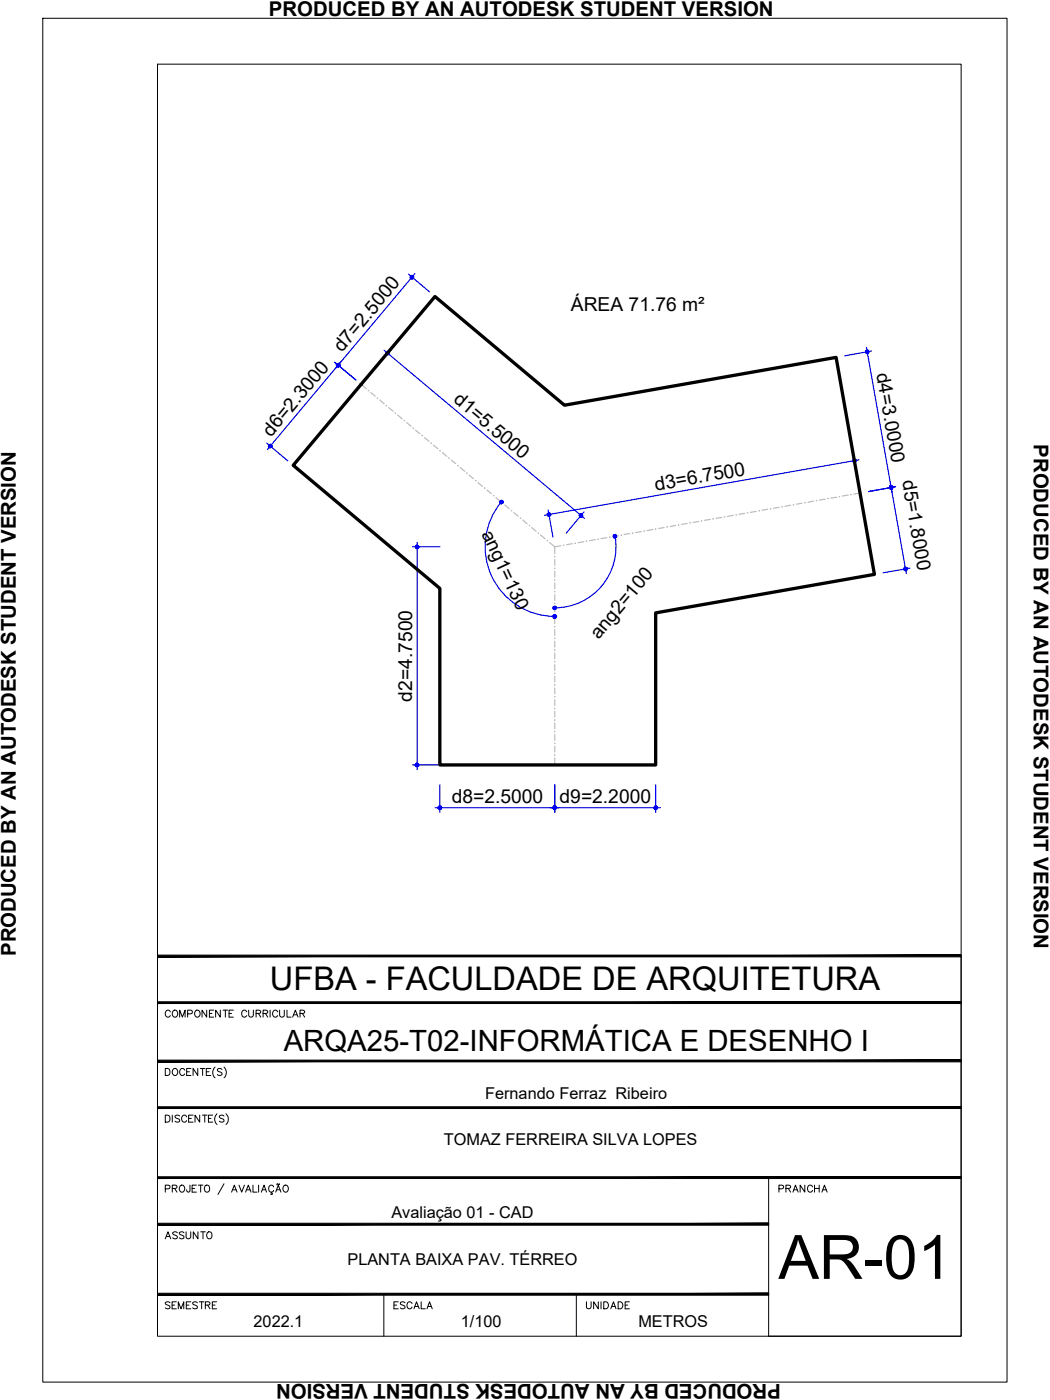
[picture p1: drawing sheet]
<svg xmlns="http://www.w3.org/2000/svg" width="229mm" height="305mm" viewBox="0 0 229 305" stroke-linecap="round" stroke-linejoin="round" font-family="sans-serif">
<!-- layer: ARQ_EIXO CINZA 04 -->
<g fill="none" stroke="#bababa" stroke-width=".25">
<path d="M78.6 83.7l1.2 .9M80.7 85.5l1 .8M82.7 87.1l1 .8M84.6 88.7l1 .8M86.6 90.3l.9 .9M88.5 92l1 .8M90.5 93.6l.9 .8M92.4 95.3l1 .8M94.4 96.9l.9 .8M96.3 98.5l1 .9M98.3 100.2l.9 .8M100.2 101.8l1 .8"/>
<path d="M102.1 103.4l1 .8M104.1 105.1l.9 .8M106 106.7l1 .8M107.9 108.3l1 .8M109.9 109.9l1 .8M111.8 111.6l1 .8M113.8 113.2l1 .8M115.7 114.9l1 .8M117.7 116.5l1 .8M119.6 118.1l1.2 .9M122.1 118.8l-1.3 .2v1.6M124.6 118.4l-1.2 .2"/>
<path d="M127.1 117.9l-1.2 .3M129.6 117.5l-1.2 .2M132.1 117.1l-1.2 .2M134.6 116.6l-1.3 .2M137.1 116.2l-1.3 .2M139.6 115.7l-1.2 .3M142.1 115.3l-1.2 .2M144.6 114.9l-1.2 .2M147.1 114.4l-1.2 .2M149.6 114l-1.2 .2M152.1 113.5l-1.2 .2M154.6 113.1l-1.2 .2"/>
<path d="M157.1 112.6l-1.2 .3M159.6 112.2l-1.2 .2M162.1 111.8l-1.2 .2M164.6 111.3l-1.2 .2M167.1 110.9l-1.2 .2M169.6 110.4l-1.2 .3M172.1 110l-1.2 .2M174.6 109.6l-1.2 .2M177.1 109.1l-1.2 .2M179.7 108.7l-1.3 .2M182.2 108.2l-1.3 .3M184.7 107.8l-1.3 .2"/>
<path d="M187.2 107.3l-1.3 .3M120.8 121.8v1.3M120.8 124.4v1.2M120.8 126.9v1.3M120.8 129.5v1.2M120.8 132v1.3M120.8 134.5v1.3M120.8 137.1v1.2M120.8 139.6v1.3M120.8 142.2v1.2M120.8 144.7v1.3M120.8 147.2v1.3"/>
<path d="M120.8 149.8v1.2M120.8 152.3v1.3M120.8 154.9v1.2M120.8 157.4v1.3M120.8 159.9v1.3M120.8 162.5v1.2M120.8 165v1.5"/>
</g>
<g fill="#bababa" stroke="#bababa" stroke-width=".22">
<path d="M120.7 154.2h.2z"/>
<path d="M120.7 151.7h.2z"/>
<path d="M120.7 149.1h.2z"/>
<path d="M120.7 133.9h.2z"/>
<path d="M125.1 118.3h.2z"/>
<path d="M142.7 115.2h.1z"/>
<path d="M147.7 114.3h.1z"/>
<path d="M150.2 113.8h.1z"/>
<path d="M152.7 113.4h.1z"/>
<path d="M155.2 113h.1z"/>
<path d="M157.6 112.5h.2z"/>
<path d="M160.2 112.1h.2z"/>
<path d="M162.7 111.6h.2z"/>
<path d="M165.2 111.2h.2z"/>
<path d="M167.7 110.8h.2z"/>
<path d="M170.2 110.3h.1z"/>
<path d="M177.8 108.9v.2z"/>
<path d="M180.2 108.5h.1z"/>
<path d="M185.2 107.7h.1z"/>
<path d="M119.1 117.6l.2 .1z"/>
<path d="M117.1 116.1h.2z"/>
<path d="M113.2 112.8h.2z"/>
<path d="M109.3 109.6h.2z"/>
<path d="M93.8 96.5h.1z"/>
<path d="M89.9 93.2h.1z"/>
<path d="M84 88.3h.2z"/>
<circle cx="120.8" cy="164.4" r=".07"/>
<circle cx="120.8" cy="161.8" r=".07"/>
<circle cx="120.8" cy="159.3" r=".07"/>
<circle cx="120.8" cy="156.7" r=".07"/>
<circle cx="120.8" cy="146.6" r=".07"/>
<circle cx="120.8" cy="144" r=".07"/>
<circle cx="120.8" cy="141.5" r=".07"/>
<circle cx="120.8" cy="139" r=".07"/>
<circle cx="120.8" cy="136.4" r=".07"/>
<circle cx="120.8" cy="131.3" r=".07"/>
<circle cx="120.8" cy="128.8" r=".07"/>
<circle cx="120.8" cy="126.3" r=".07"/>
<circle cx="120.8" cy="123.7" r=".07"/>
<circle cx="120.8" cy="121.2" r=".07"/>
<circle cx="122.7" cy="118.7" r=".07"/>
<circle cx="127.7" cy="117.8" r=".07"/>
<circle cx="130.2" cy="117.4" r=".07"/>
<circle cx="132.8" cy="116.9" r=".07"/>
<circle cx="135.3" cy="116.5" r=".07"/>
<circle cx="137.8" cy="116.1" r=".07"/>
<circle cx="140.3" cy="115.6" r=".07"/>
<circle cx="145.3" cy="114.7" r=".07"/>
<circle cx="172.8" cy="109.9" r=".07"/>
<circle cx="175.3" cy="109.4" r=".07"/>
<circle cx="182.8" cy="108.1" r=".07"/>
<circle cx="115.3" cy="114.4" r=".07"/>
<circle cx="111.4" cy="111.2" r=".07"/>
<circle cx="107.5" cy="107.9" r=".07"/>
<circle cx="105.5" cy="106.2" r=".07"/>
<circle cx="103.6" cy="104.6" r=".07"/>
<circle cx="101.7" cy="103" r=".07"/>
<circle cx="99.7" cy="101.4" r=".07"/>
<circle cx="97.8" cy="99.7" r=".07"/>
<circle cx="95.8" cy="98.1" r=".07"/>
<circle cx="91.9" cy="94.8" r=".07"/>
<circle cx="88" cy="91.6" r=".07"/>
<circle cx="86.1" cy="89.9" r=".07"/>
<circle cx="82.2" cy="86.7" r=".07"/>
<circle cx="80.2" cy="85" r=".07"/>
</g>
<!-- layer: COTA AZUL -->
<g fill="none" stroke="#00f" stroke-width=".25">
<path d="M88.9 59.7l4.6 3.8M90.3 59.6l-32.1 38.3M72.9 78.9l4.6 3.8M83.6 76.2l43.7 36.7M85 76.1l-3.8 4.6M188.6 75.6l8.7 49.2M189.8 76.4l-5.9 1.1M58.1 96.5l4.6 3.8M185.8 99.3l1.1 5.9M89.8 119h6M90.8 118.1v49.5M109.2 109.3a15.2 15.2 0 0 0-2.2 16.1 15.2 15.2 0 0 0 13.8 8.8"/>
<path d="M119.3 111l1.1 6M127.1 111.5l-3.8 4.6M133.9 116.7a13.3 13.3 0 0 1-13.1 15.6M187 100.1l-68.5 12.1M195 106l-5.9 1M198.1 123.7l-5.9 1M89.8 166.5h6M94.7 175.9h49.1M95.8 170.9v6M120.8 170.9v6M142.7 170.9v6"/>
</g>
<!-- layer: 0 -->
<g fill="#00f" stroke="#00f" stroke-width=".22">
<path d="M84.1 76.6l-.1 .2 .4 .1zM84 76.8l.4 .1-.4 .1zM84 77l.1 .2 .3-.3z"/>
<path d="M84.4 76.9l-.3 .3 .2 .1zM84.4 76.9l.1 .3-.2 .1zM84.4 76.9l.1 .3 .1-.1z"/>
<path d="M84.4 76.9l.2 .2 .1-.1zM84.4 76.9l.3-.1v.2zM84.6 76.6l-.2 .3 .3-.1z"/>
<path d="M84.4 76.5v.4l.2-.3zM84.2 76.5h.2v.4zM84.1 76.6l.3 .3-.2-.4z"/>
<path d="M126.5 112.2l.3 .3 .1-.2zM126.5 112.2l.3-.1 .1 .2zM126.7 111.9l-.2 .3 .3-.1z"/>
<path d="M126.6 111.8l-.1 .4 .2-.3zM126.4 111.9l.2-.1-.1 .4zM126.2 112l.3 .2-.1-.3z"/>
<path d="M126.2 112l-.1 .2h.4zM126.1 112.2h.4l-.3 .2zM126.2 112.4v.1l.3-.3z"/>
<path d="M126.5 112.2l-.3 .3 .2 .1zM126.5 112.2l.1 .4h-.2zM126.5 112.2l.1 .4 .2-.1z"/>
<path d="M90.6 118.7l.2 .3v-.3zM90.5 118.9l.1-.2 .2 .3zM90.5 118.9l-.1 .1h.4z"/>
<path d="M90.4 119l.1 .3 .3-.3zM90.5 119.3l.3-.3-.2 .4zM90.8 119l-.2 .4h.2z"/>
<path d="M90.8 119v.4h.2zM90.8 119l.3 .3-.1 .1zM90.8 119l.3 .3 .1-.3z"/>
<path d="M90.8 119h.4l-.1-.1zM91 118.7l.1 .2-.3 .1zM90.8 118.7v.3l.2-.3z"/>
<path d="M90.8 166.5v.4h.2zM90.8 166.5l.3 .3-.1 .1zM90.8 166.5l.3 .3 .1-.3z"/>
<path d="M90.8 166.5h.4l-.1-.1zM91 166.2l.1 .2-.3 .1zM90.8 166.2v.3l.2-.3z"/>
<path d="M90.6 166.2l.2 .3v-.3zM90.5 166.4l.1-.2 .2 .3zM90.5 166.4l-.1 .1h.4z"/>
<path d="M90.4 166.5l.1 .3 .3-.3zM90.5 166.8l.3-.3-.2 .4zM90.8 166.5l-.2 .4h.2z"/>
<path d="M119.2 112.1l.1 .2 .2-.3zM119.3 112.3l.2-.3-.1 .4zM119.5 112l-.1 .4h.2z"/>
<path d="M119.5 112l.1 .4 .2-.1zM119.5 112l.4 .1-.1 .2zM119.5 112l.4 .1v-.1z"/>
<path d="M119.5 112h.4l-.1-.2zM119.6 111.7l.2 .1-.3 .2zM119.5 111.7v.3l.1-.3z"/>
<path d="M119.3 111.8l.2 .2v-.3zM119.3 111.8l.2 .2-.3-.1zM119.2 111.9v.2l.3-.1z"/>
<path d="M186 100.3l.4-.1-.1-.1zM186.1 99.9l.2 .2-.3 .2zM185.9 99.9l.1 .4 .1-.4z"/>
<path d="M185.8 100l.2 .3-.1-.4zM185.8 100l.2 .3-.4-.1zM185.6 100.2v.2l.4-.1z"/>
<path d="M185.6 100.4l.1 .1 .3-.2zM185.7 100.5l.3-.2-.1 .4zM186 100.3l-.1 .4h.2z"/>
<path d="M186 100.3l.1 .4 .1-.1zM186 100.3l.4 .2-.2 .1zM186 100.3l.4 .2v-.3z"/>
<path d="M188.6 76.3l.2 .3v-.4zM188.6 76.3l.2 .3-.3-.1zM188.5 76.5l-.1 .2 .4-.1z"/>
<path d="M188.4 76.7l.1 .1 .3-.2zM188.5 76.8l.3-.2-.1 .4zM188.8 76.6l-.1 .4h.2z"/>
<path d="M188.8 76.6l.1 .4 .2-.1zM188.8 76.6l.3 .1v.2zM188.8 76.6l.3 .1 .1-.2z"/>
<path d="M188.8 76.6l.4-.1-.1-.1zM188.9 76.2l.2 .2-.3 .2zM188.8 76.2v.4l.1-.4z"/>
<path d="M194 106.1l.1 .4 .2-.1zM194 106.1l.4 .2-.1 .1zM194 106.1l.4 .2v-.2z"/>
<path d="M194 106.1h.4l-.1-.2zM194.1 105.8l.2 .1-.3 .2zM194 105.7v.4l.1-.3z"/>
<path d="M193.8 105.8l.2 .3v-.4zM193.8 105.8l.2 .3-.3-.1zM193.7 106l-.1 .2 .4-.1z"/>
<path d="M193.6 106.2l.1 .2 .3-.3zM193.7 106.4l.3-.3-.1 .4zM194 106.1l-.1 .4h.2z"/>
<path d="M193.8 105.8l.2 .3v-.4zM193.8 105.8l.2 .3-.3-.1zM193.7 106l-.1 .2 .4-.1z"/>
<path d="M193.6 106.2l.1 .2 .3-.3zM193.7 106.4l.3-.3-.1 .4zM194 106.1l-.1 .4h.2z"/>
<path d="M194 106.1l.1 .4 .2-.1zM194 106.1l.4 .2-.1 .1zM194 106.1l.4 .2v-.2z"/>
<path d="M194 106.1h.4l-.1-.2zM194.1 105.8l.2 .1-.3 .2zM194 105.7v.4l.1-.3z"/>
<path d="M197.1 123.9l.1 .3h.2zM197.1 123.9l.4 .1-.1 .2zM197.1 123.9l.4 .1v-.2z"/>
<path d="M197.1 123.9l.4-.1-.1-.2zM197.3 123.5l.1 .1-.3 .3zM197.1 123.5v.4l.2-.4z"/>
<path d="M196.9 123.6l.2 .3v-.4zM196.9 123.6l.2 .3-.3-.2zM196.8 123.7v.2h.3z"/>
<path d="M196.8 123.9v.2l.3-.2zM196.8 124.1l.3-.2-.1 .3zM197.1 123.9l-.1 .3h.2z"/>
<path d="M73.7 79.1l-.1 .4 .3-.3zM73.5 79.2l.2-.1-.1 .4zM73.3 79.2l.3 .3-.1-.3z"/>
<path d="M73.3 79.2l-.1 .2 .4 .1zM73.2 79.4l.4 .1-.3 .1zM73.3 79.6l.1 .2 .2-.3z"/>
<path d="M73.6 79.5l-.2 .3 .2 .1zM73.6 79.5l.1 .3-.1 .1zM73.6 79.5l.1 .3h.2z"/>
<path d="M73.6 79.5l.3 .3 .1-.3zM73.6 79.5l.4-.1v.1zM73.9 79.2l-.3 .3 .4-.1z"/>
<path d="M58.8 97.1l-.2 .3 .2 .1zM58.8 97.1l.2 .4h-.2zM58.8 97.1l.2 .4 .1-.1z"/>
<path d="M58.8 97.1l.3 .3 .1-.2zM58.8 97.1l.4-.1v.2zM59.1 96.8l-.3 .3 .4-.1z"/>
<path d="M58.9 96.7l-.1 .4 .3-.3zM58.7 96.8l.2-.1-.1 .4zM58.5 96.9l.3 .2-.1-.3z"/>
<path d="M58.5 96.9v.2h.3zM58.5 97.1h.3l-.3 .1zM58.5 97.2l.1 .2 .2-.3z"/>
<path d="M73.6 79.5l-.2 .3 .2 .1zM73.6 79.5l.1 .3-.1 .1zM73.6 79.5l.1 .3h.2z"/>
<path d="M73.6 79.5l.3 .3 .1-.3zM73.6 79.5l.4-.1v.1zM73.9 79.2l-.3 .3 .4-.1z"/>
<path d="M73.7 79.1l-.1 .4 .3-.3zM73.5 79.2l.2-.1-.1 .4zM73.3 79.2l.3 .3-.1-.3z"/>
<path d="M73.3 79.2l-.1 .2 .4 .1zM73.2 79.4l.4 .1-.3 .1zM73.3 79.6l.1 .2 .2-.3z"/>
<path d="M89.7 60v.4l.2-.3zM89.6 60h.1v.4zM89.4 60.1l.3 .3-.1-.4z"/>
<path d="M89.4 60.1l-.1 .2 .4 .1zM89.3 60.3l.4 .1-.4 .1zM89.3 60.5l.2 .1 .2-.2z"/>
<path d="M89.5 60.6l.1 .1 .1-.3zM89.7 60.4l.1 .3h-.2zM89.7 60.4l.1 .3 .2-.1z"/>
<path d="M89.7 60.4l.3 .2v-.2zM89.7 60.4l.3-.2v.2zM89.9 60.1l-.2 .3 .3-.2z"/>
<path d="M120.8 175.9h.4l-.1-.2zM120.9 175.5l.2 .2-.3 .2zM120.8 175.5v.4l.1-.4z"/>
<path d="M120.6 175.5l.2 .4v-.4zM120.6 175.5l.2 .4-.4-.2zM120.4 175.7v.2h.4z"/>
<path d="M120.4 175.9v.1l.4-.1zM120.4 176l.4-.1-.2 .3zM120.8 175.9l-.2 .3h.2z"/>
<path d="M120.8 175.9v.3h.1zM120.8 175.9l.3 .1-.2 .2zM120.8 175.9l.3 .1 .1-.1z"/>
<path d="M95.4 175.9v.1l.4-.1zM95.4 176l.4-.1-.2 .3zM95.8 175.9l-.2 .3h.2z"/>
<path d="M95.8 175.9v.3h.2zM95.8 175.9l.3 .1-.1 .2zM95.8 175.9l.3 .1v-.1z"/>
<path d="M95.8 175.9h.3v-.2zM96 175.5l.1 .2-.3 .2zM95.8 175.5v.4l.2-.4z"/>
<path d="M95.6 175.5l.2 .4v-.4zM95.6 175.5l.2 .4-.4-.2zM95.4 175.7v.2h.4z"/>
<path d="M142.7 175.9h.4v-.2zM143 175.5l.1 .2-.4 .2zM142.7 175.5v.4l.3-.4z"/>
<path d="M142.6 175.5l.1 .4v-.4zM142.6 175.5l.1 .4-.2-.2zM142.5 175.7l-.1 .2h.3z"/>
<path d="M142.4 175.9l.1 .1 .2-.1zM142.5 176l.2-.1-.1 .3zM142.7 175.9l-.1 .3h.1z"/>
<path d="M142.7 175.9v.3h.3zM142.7 175.9l.4 .1-.1 .2zM142.7 175.9l.4 .1v-.1z"/>
<path d="M120.4 175.9v.1l.4-.1zM120.4 176l.4-.1-.2 .3zM120.8 175.9l-.2 .3h.2z"/>
<path d="M120.8 175.9v.3h.1zM120.8 175.9l.3 .1-.2 .2zM120.8 175.9l.3 .1 .1-.1z"/>
<path d="M120.8 175.9h.4l-.1-.2zM120.9 175.5l.2 .2-.3 .2zM120.8 175.5v.4l.1-.4z"/>
<path d="M120.6 175.5l.2 .4v-.4zM120.6 175.5l.2 .4-.4-.2zM120.4 175.7v.2h.4z"/>
<path d="M109.2 108.9l-.1 .4 .3-.3zM109 109l.2-.1-.1 .4zM108.9 109.1l.2 .2-.1-.3z"/>
<path d="M108.9 109.1l-.1 .2h.3zM108.8 109.3h.3l-.3 .1zM108.8 109.4l.1 .2 .2-.3z"/>
<path d="M109.1 109.3l-.2 .3 .2 .1zM109.1 109.3l.2 .3-.2 .1zM109.1 109.3l.2 .3h.1z"/>
<path d="M109.1 109.3l.3 .3 .1-.2zM109.1 109.3l.4-.1v.2zM109.4 109l-.3 .3 .4-.1z"/>
<path d="M120.8 134.2h.4l-.1-.2zM120.9 133.9l.2 .1-.3 .2zM120.8 133.8v.4l.1-.3z"/>
<path d="M120.6 133.9l.2 .3v-.4zM120.6 133.9l.2 .3-.4-.2zM120.4 134v.2h.4z"/>
<path d="M120.4 134.2v.2l.4-.2zM120.4 134.4l.4-.2-.2 .3zM120.8 134.2l-.2 .3 .2 .1z"/>
<path d="M120.8 134.2v.4l.1-.1zM120.8 134.2l.3 .2-.2 .1zM120.8 134.2l.3 .2 .1-.2z"/>
<path d="M120.4 132.4v.1l.4-.1zM120.4 132.5l.4-.1-.2 .3zM120.8 132.4l-.2 .3h.2z"/>
<path d="M120.8 132.4v.3h.1zM120.8 132.4l.3 .1-.2 .2zM120.8 132.4l.3 .1 .1-.1z"/>
<path d="M120.8 132.4h.4l-.1-.2zM120.9 132l.2 .2-.3 .2zM120.8 132v.4l.1-.4z"/>
<path d="M120.6 132l.2 .4v-.4zM120.6 132l.2 .4-.4-.2zM120.4 132.2v.2h.4z"/>
<path d="M133.6 116.5l.3 .3-.1-.4zM133.6 116.5l.3 .3-.4-.2zM133.5 116.6v.2h.4z"/>
<path d="M133.5 116.8l.1 .2 .3-.2zM133.6 117l.3-.2-.2 .3zM133.9 116.8l-.2 .3h.2z"/>
<path d="M133.9 116.8v.3l.2-.1zM133.9 116.8l.3 .1-.1 .1zM133.9 116.8l.3 .1v-.2z"/>
<path d="M133.9 116.8l.3-.1v-.2zM134 116.4l.2 .1-.3 .3zM133.8 116.4l.1 .4 .1-.4z"/>
</g>
<path d="M94.7 64.6l28.2 23.6 59.1-10.4 8.4 47.3-47.7 8.3v33.1h-46.9v-38.4l-32-26.8z" fill="none" stroke="#000" stroke-width=".72"/>
<!-- layer: MRG_EXTERNA -->
<path d="M9.3 4h209.9v296.9h-209.9z" fill="none" stroke="#000" stroke-width=".22"/>
<!-- layer: MRG_INTERNA -->
<path d="M34.3 14h175v276.9h-175z" fill="none" stroke="#000" stroke-width=".22"/>
<!-- layer: SIMB_01 -->
<g fill="#000" stroke="#000" stroke-width=".22">
<path d="M34.3 218.1v.4l175-.4zM34.3 218.5l175-.4v.4z"/>
<path d="M34.3 207.9v.4l175-.4zM34.3 208.3l175-.4v.4z"/>
<path d="M34.3 230.8v.4l175-.4zM34.3 231.2l175-.4v.4z"/>
<path d="M34.3 256.2v.4l175-.4zM34.3 256.6l175-.4v.4z"/>
<path d="M34.3 241v.3l175-.3zM34.3 241.3l175-.3v.3z"/>
<path d="M34.3 266.3v.4l133-.4zM34.3 266.7l133-.4v.4z"/>
<path d="M34.3 282h133v-.4zM34.3 281.6h133l-133 .4z"/>
</g>
<g fill="none" stroke="#000" stroke-width=".22">
<path d="M45 219.9v1.5l-1-1.5v1.5M46.5 219.9h-.9v1.5h.9M48 219.9v1.5l-1.1-1.5v1.5M48.6 219.9h1M49.1 219.9v1.5M50.8 219.9h-.9v1.5h.9M54.1 219.9v1.1l.5 .4h.3l.3-.4v-1.1M58.8 219.9v1.5M60.9 219.9v1.1l.4 .4 .5-.2 .1-1.3M62.5 219.9v1.5h.9M209.3 208.1v82.8h-42v-34.5M36 232.6h.5a.82 .82 0 0 1 .5 .8 .82 .82 0 0 1-.5 .7h-.5z"/>
<path d="M37.1 220.3a.56 .56 0 0 0-.7-.4 .56 .56 0 0 0-.4 .6 .63 .63 0 0 0 .2 .8 .63 .63 0 0 0 .9-.2M37.7 220.1a.72 .72 0 0 1 1 .2 .72 .72 0 0 1-.3 1.1 .72 .72 0 0 1-.9-.4 .72 .72 0 0 1 .2-.9zM37.7 232.8a.72 .72 0 0 1 1 .2 .72 .72 0 0 1-.3 1.1 .72 .72 0 0 1-.9-.4 .72 .72 0 0 1 .2-.9zM39.1 221.4v-1.5l.6 1.5 .6-1.5v1.5M40.2 233a.56 .56 0 0 0-.6-.4 .56 .56 0 0 0-.5 .6 .63 .63 0 0 0 .3 .8 .63 .63 0 0 0 .8-.2M40.6 233.3h.6M40.9 220.7l.9-.1v-.5l-.3-.2h-.6v1.5M41.6 232.6h-1v1.5h1M42.7 220a.71 .71 0 0 1 .9 .7 .71 .71 0 0 1-.9 .7l-.3-.5v-.4zM43.1 232.6v1.5l-1.1-1.5v1.5M43.6 232.6h1M44.1 232.6v1.5"/>
<path d="M44.9 233.3h.6M45.6 220.6h.5M45.9 232.6h-1v1.5h1M46.8 232.3a1.57 1.57 0 0 0 0 2.4M48.3 232.8l-.3-.2-.7 .2 .2 .4 .5 .2 .3 .3v.2l-.3 .2-.7-.2M48.8 232.3a1.57 1.57 0 0 1 0 2.4M49.9 220.6h.5M53.7 220.3a.56 .56 0 0 0-.6-.4 .56 .56 0 0 0-.5 .6 .63 .63 0 0 0 .3 .8 .63 .63 0 0 0 .8-.2M55.8 220.6h.8l.2-.4-.4-.3h-.6v1.5M56.3 220.6l.5 .8M57.3 220.6h.8l.2-.4-.4-.3h-.6v1.5M57.8 220.6l.5 .8"/>
<path d="M60.5 220.3a.56 .56 0 0 0-.7-.4 .56 .56 0 0 0-.4 .6 .63 .63 0 0 0 .2 .8 .63 .63 0 0 0 .9-.2M63.7 221.4l.6-1.5 .6 1.5M63.9 220.9h.7M65.3 220.6h.9l.1-.4-.3-.3h-.7v1.5M65.8 220.6l.5 .8M36 242.8h.5a.82 .82 0 0 1 .5 .7 .82 .82 0 0 1-.5 .8h-.5zM36 258.8l.9-.1 .1-.6-1-.1v1.5M37.5 258.7l1-.1v-.5l-1-.1v1.5M37.5 242.8v1.5M38 258.7l.5 .8M39.1 243l-.3-.2-.7 .2 .2 .4 .7 .3 .1 .2v.2l-.3 .2-.7-.2M39.2 258.2a.72 .72 0 0 1 1 .2 .72 .72 0 0 1-.3 1.1 .72 .72 0 0 1-.9-.4 .72 .72 0 0 1 .2-.9z"/>
<path d="M40.6 243.2a.56 .56 0 0 0-.6-.4 .56 .56 0 0 0-.5 .6 .63 .63 0 0 0 .3 .8 .63 .63 0 0 0 .8-.2M41.1 243.5h.6M41.4 258l-.1 1.4-.4 .1-.2-.1-.1-.4M41.8 258.7h.6M42 242.8h-.9v1.5h.9M42.8 258h-1v1.5h1M43.2 258h1M43.5 242.8v1.5l-1-1.5v1.5M43.7 258v1.5M44.1 242.8h1M44.6 242.8v1.5M44.6 258.2a.63 .63 0 0 1 .8-.1 .63 .63 0 0 1 .2 .9 .57 .57 0 0 1-.5 .6 .57 .57 0 0 1-.6-.6z"/>
<path d="M45.4 243.5h.5M46.3 242.8h-.9v1.5h.9M47.2 242.5a1.57 1.57 0 0 0 0 2.3M48.8 243l-.4-.2-.6 .2 .1 .4 .7 .3 .2 .2v.2l-.4 .2-.6-.2M48.8 257.7l-1.3 2.4M49.2 242.5a1.57 1.57 0 0 1 0 2.3M50.4 259.5l.6-1.5 .6 1.5M50.7 259h.7M52 258l.6 1.5 .6-1.5M53.5 259.5l.6-1.5 .6 1.5M53.7 259h.7M55.1 258v1.5h.9"/>
<path d="M56.3 258v1.5M56.9 259.5l.6-1.5 .5 1.5M57.1 259h.7M59.1 259.5v.3l.2 .2h-.4M59.6 258.4a.6 .6 0 0 0-.9-.3 .6 .6 0 0 0-.2 .9 .54 .54 0 0 0 .4 .5 .54 .54 0 0 0 .7-.3M60 259.5l.6-1.5 .6 1.5M60.2 259h.8M60.3 257.8l-.1 .1M60.3 257.8h.2M60.5 257.8l.1 .1M60.6 257.9h.2M60.9 257.7l-.1 .2"/>
<path d="M61.8 258.2a.72 .72 0 0 1 1 .2 .72 .72 0 0 1-.3 1.1 .72 .72 0 0 1-.9-.4 .72 .72 0 0 1 .2-.9zM83.6 281.8v9.1M125.5 281.8v9.1"/>
</g>
<text font-size="13.3" x="169.5" y="278.4">AR-01</text>
<text font-size="7.1" x="58.8" y="215.6">UFBA - FACULDADE DE ARQUITETURA</text>
<text font-size="6.4" x="61.8" y="228.9">ARQA25-T02-INFORMÁTICA E DESENHO I</text>
<g font-size="4.4">
<text x="58.5" y="3.6">PRODUCED BY AN AUTODESK STUDENT VERSION</text>
<text x="225.1" y="96.7" transform="rotate(90 225.1 96.7)">PRODUCED BY AN AUTODESK STUDENT VERSION</text>
<text x="3.5" y="208.2" transform="rotate(-90 3.5 208.2)">PRODUCED BY AN AUTODESK STUDENT VERSION</text>
<text x="168.3" y="260.7">PRANCHA</text>
<text x="34.9" y="270.9">ASSUNTO</text>
<text x="34.9" y="286.1">SEMESTRE</text>
<text x="84.7" y="286.1">ESCALA</text>
<text x="126.3" y="286.1">UNIDADE</text>
<text x="170" y="301.3" transform="rotate(-180 170 301.3)">PRODUCED BY AN AUTODESK STUDENT VERSION</text>
</g>
<g font-size="4.2">
<text x="124.3" y="67.6">ÁREA 71.76 m²</text>
<text x="74.5" y="76.8" transform="rotate(-50 74.5 76.8)">d7=2.5000</text>
<text x="190.8" y="81.4" transform="rotate(80 190.8 81.4)">d4=3.0000</text>
<text x="98.5" y="87.4" transform="rotate(40 98.5 87.4)">d1=5.5000</text>
<text x="59" y="95.2" transform="rotate(-50 59 95.2)">d6=2.3000</text>
<text x="142.8" y="106.8" transform="rotate(-10 142.8 106.8)">d3=6.7500</text>
<text x="196.4" y="104.8" transform="rotate(80 196.4 104.8)">d5=1.8000</text>
<text x="104.8" y="116.2" transform="rotate(65 104.8 116.2)">ang1=130</text>
<text x="130.3" y="139.3" transform="rotate(-50 130.3 139.3)">ang2=100</text>
<text x="89.7" y="152.7" transform="rotate(-90 89.7 152.7)">d2=4.7500</text>
<text x="98.3" y="174.8">d8=2.5000</text>
<text x="121.8" y="174.8">d9=2.2000</text>
</g>
<g font-size="3.5">
<text x="105.6" y="239.3">Fernando Ferraz Ribeiro</text>
<text x="96.6" y="249.3">TOMAZ FERREIRA SILVA LOPES</text>
<text x="85.2" y="265.2">Avaliação 01 - CAD</text>
<text x="75.6" y="275.4">PLANTA BAIXA PAV. TÉRREO</text>
<text x="55.2" y="289">2022.1</text>
<text x="100.3" y="289">1/100</text>
<text x="139" y="289">METROS</text>
</g>
</svg>
